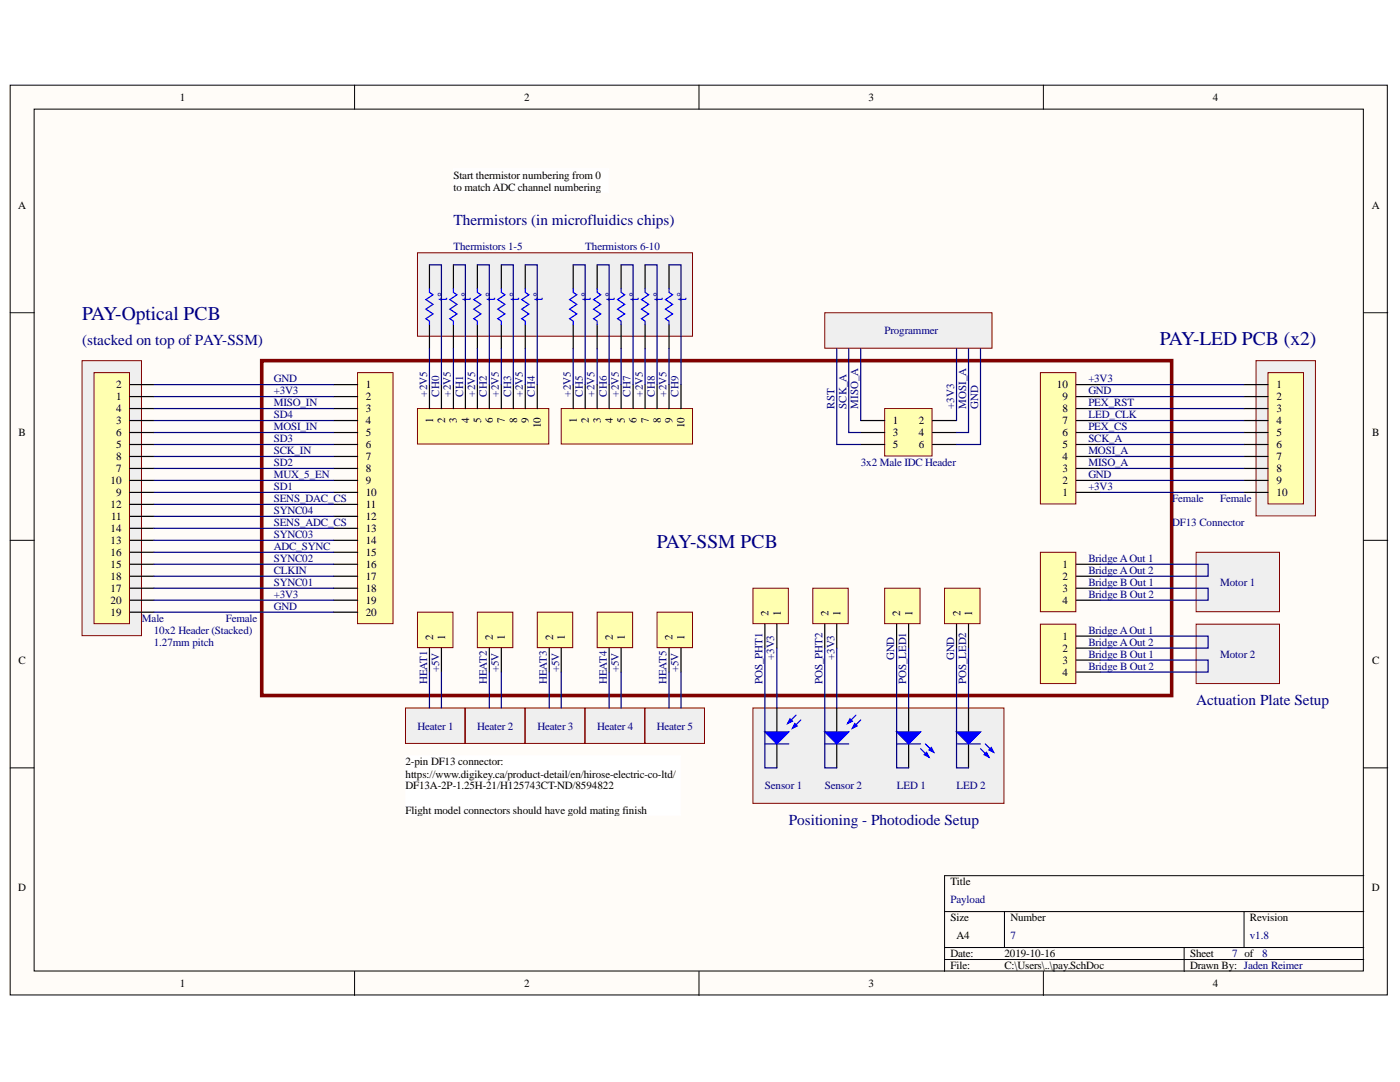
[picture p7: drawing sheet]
<svg xmlns="http://www.w3.org/2000/svg" width="279mm" height="216mm" viewBox="0 0 279 216" stroke-linecap="round" stroke-linejoin="round" font-family="sans-serif">
<g fill="#fffcf8" stroke="#000" stroke-width=".2">
<path d="M2 17h274.9v181.5h-274.9z"/>
<path d="M6.8 21.8h265.3v172h-265.3z"/>
</g>
<g fill="none" stroke="#000" stroke-width=".2">
<path d="M70.8 17v4.8M139.5 17v4.8M208.2 17v4.8M2 62.4h4.8M272.2 62.4h4.8M2 107.8h4.8M272.2 107.8h4.8M2 153.2h4.8M272.2 153.2h4.8M272.2 174.7h-83.7v19.1M70.8 193.8v4.8M139.5 193.8v4.8"/>
<path d="M188.5 181.9h83.7M188.5 189.1h83.7M188.5 191.5h83.7M200.5 181.9v7.2M208.2 193.8v4.8M236.3 189.1v4.7M248.3 181.9v7.2"/>
</g>
<g fill="#efefef" stroke="#800000" stroke-width=".2">
<path d="M150.3 141.3h50.1v19h-50.1z"/>
<path d="M164.6 62.4h33.4v7.1h-33.4z"/>
<path d="M83.3 50.5h54.9v16.6h-54.9z"/>
<path d="M80.9 141.3h11.9v7h-11.9z"/>
<path d="M250.7 72h11.8v30.9h-11.8z"/>
<path d="M16.4 72h11.8v54.8h-11.8z"/>
</g>
<path d="M52.2 72h181.6v66.8h-181.6z" fill="none" stroke="#800000" stroke-width=".72"/>
<path d="M176.6 81.5h9.4v9.5h-9.4z" fill="#ffffb0" stroke="#800000" stroke-width=".2"/>
<path d="M171.8 83.9h4.8M171.8 86.3h4.8M171.8 88.7h4.8M186.1 83.9h4.8M186.1 86.3h4.8M186.1 88.7h4.8" fill="none" stroke="#000" stroke-width=".24"/>
<path d="M83.3 81.5h26.2v7.1h-26.2z" fill="#ffffb0" stroke="#800000" stroke-width=".2"/>
<path d="M85.7 76.7v4.8M88.1 76.7v4.8M90.5 76.7v4.8M92.9 76.7v4.8M95.3 76.7v4.8M97.7 76.7v4.8M100.1 76.7v4.8M102.4 76.7v4.8M104.8 76.7v4.8M107.2 76.7v4.8" fill="none" stroke="#000" stroke-width=".24"/>
<path d="M112 81.5h26.2v7.1h-26.2z" fill="#ffffb0" stroke="#800000" stroke-width=".2"/>
<path d="M114.4 76.7v4.8M116.8 76.7v4.8M119.2 76.7v4.8M121.6 76.7v4.8M124 76.7v4.8M126.3 76.7v4.8M128.7 76.7v4.8M131.1 76.7v4.8M133.5 76.7v4.8M135.9 76.7v4.8" fill="none" stroke="#000" stroke-width=".24"/>
<path d="M150.3 117.4h7v7h-7z" fill="#ffffb0" stroke="#800000" stroke-width=".2"/>
<path d="M152.6 124.5v4.8M155 124.5v4.8" fill="none" stroke="#000" stroke-width=".24"/>
<path d="M162.2 117.4h7.1v7h-7.1z" fill="#ffffb0" stroke="#800000" stroke-width=".2"/>
<path d="M164.6 124.5v4.8M167 124.5v4.8" fill="none" stroke="#000" stroke-width=".24"/>
<path d="M176.6 117.4h7v7h-7z" fill="#ffffb0" stroke="#800000" stroke-width=".2"/>
<path d="M178.9 124.5v4.8M181.3 124.5v4.8" fill="none" stroke="#000" stroke-width=".24"/>
<path d="M188.5 117.4h7.1v7h-7.1z" fill="#ffffb0" stroke="#800000" stroke-width=".2"/>
<path d="M190.9 124.5v4.8M193.3 124.5v4.8" fill="none" stroke="#000" stroke-width=".24"/>
<path d="M83.3 122.2h7.1v7h-7.1z" fill="#ffffb0" stroke="#800000" stroke-width=".2"/>
<path d="M85.7 129.3v4.8M88.1 129.3v4.8" fill="none" stroke="#000" stroke-width=".24"/>
<path d="M95.3 122.2h7v7h-7z" fill="#ffffb0" stroke="#800000" stroke-width=".2"/>
<path d="M97.7 129.3v4.8M100.1 129.3v4.8" fill="none" stroke="#000" stroke-width=".24"/>
<path d="M107.2 122.2h7.1v7h-7.1z" fill="#ffffb0" stroke="#800000" stroke-width=".2"/>
<path d="M109.6 129.3v4.8M112 129.3v4.8" fill="none" stroke="#000" stroke-width=".24"/>
<path d="M119.2 122.2h7.1v7h-7.1z" fill="#ffffb0" stroke="#800000" stroke-width=".2"/>
<path d="M121.6 129.3v4.8M124 129.3v4.8" fill="none" stroke="#000" stroke-width=".24"/>
<path d="M131.1 122.2h7.1v7h-7.1z" fill="#ffffb0" stroke="#800000" stroke-width=".2"/>
<path d="M133.5 129.3v4.8M135.9 129.3v4.8" fill="none" stroke="#000" stroke-width=".24"/>
<path d="M253.1 74.4h7v26.1h-7z" fill="#ffffb0" stroke="#800000" stroke-width=".2"/>
<path d="M248.3 76.7h4.8M248.3 79.1h4.8M248.3 81.5h4.8M248.3 83.9h4.8M248.3 86.3h4.8M248.3 88.7h4.8M248.3 91.1h4.8M248.3 93.5h4.8M248.3 95.9h4.8M248.3 98.3h4.8" fill="none" stroke="#000" stroke-width=".24"/>
<path d="M207.6 74.4h7.1v26.1h-7.1z" fill="#ffffb0" stroke="#800000" stroke-width=".2"/>
<g fill="none" stroke="#000" stroke-width=".24">
<path d="M85.7 52.8v4.8M90.5 52.8v4.8M95.3 52.8v4.8M100.1 52.8v4.8M104.8 52.8v4.8M114.4 52.8v4.8M119.2 52.8v4.8M124 52.8v4.8M128.7 52.8v4.8M133.5 52.8v4.8M85.7 64.8v4.8M90.5 64.8v4.8"/>
<path d="M95.3 64.8v4.8M100.1 64.8v4.8M104.8 64.8v4.8M114.4 64.8v4.8M119.2 64.8v4.8M124 64.8v4.8M128.7 64.8v4.8M133.5 64.8v4.8M214.8 79.1h4.8M214.8 76.7h4.8M214.8 98.3h4.8M214.8 95.9h4.8"/>
<path d="M214.8 93.5h4.8M214.8 91.1h4.8M214.8 88.7h4.8M214.8 86.3h4.8M214.8 83.9h4.8M214.8 81.5h4.8"/>
</g>
<path d="M85.7 57.6v.7l.7 .5-1.4 1 1.4 .9-1.4 1 1.4 .9-1.4 1 .7 .5v.7M90.5 57.6v.7l.7 .5-1.4 1 1.4 .9-1.4 1 1.4 .9-1.4 1 .7 .5v.7M95.3 57.6v.7l.7 .5-1.4 1 1.4 .9-1.4 1 1.4 .9-1.4 1 .7 .5v.7M100.1 57.6v.7l.7 .5-1.5 1 1.5 .9-1.5 1 1.5 .9-1.5 1 .8 .5v.7M104.8 57.6v.7l.7 .5-1.4 1 1.4 .9-1.4 1 1.4 .9-1.4 1 .7 .5v.7M114.4 57.6v.7l.7 .5-1.4 1 1.4 .9-1.4 1 1.4 .9-1.4 1 .7 .5v.7M119.2 57.6v.7l.7 .5-1.4 1 1.4 .9-1.4 1 1.4 .9-1.4 1 .7 .5v.7M124 57.6v.7l.7 .5-1.5 1 1.5 .9-1.5 1 1.5 .9-1.5 1 .8 .5v.7M128.7 57.6v.7l.8 .5-1.5 1 1.5 .9-1.5 1 1.5 .9-1.5 1 .7 .5v.7M133.5 57.6v.7l.7 .5-1.4 1 1.4 .9-1.4 1 1.4 .9-1.4 1 .7 .5v.7" fill="none" stroke="#00f" stroke-width=".24"/>
<path d="M71.4 74.4h7v50h-7z" fill="#ffffb0" stroke="#800000" stroke-width=".2"/>
<g fill="none" stroke="#000" stroke-width=".24">
<path d="M66.6 76.7h4.8M66.6 79.1h4.8M66.6 81.5h4.8M66.6 83.9h4.8M66.6 86.3h4.8M66.6 88.7h4.8M66.6 91.1h4.8M66.6 93.5h4.8M66.6 95.9h4.8M66.6 98.3h4.8M66.6 100.6h4.8M66.6 103h4.8"/>
<path d="M66.6 105.4h4.8M66.6 107.8h4.8M66.6 110.2h4.8M66.6 112.6h4.8M66.6 115h4.8M66.6 117.4h4.8M66.6 119.8h4.8M66.6 122.2h4.8"/>
</g>
<path d="M18.8 74.4h7v50h-7z" fill="#ffffb0" stroke="#800000" stroke-width=".2"/>
<g fill="none" stroke="#000" stroke-width=".24">
<path d="M25.9 76.7h4.8M25.9 79.1h4.8M25.9 81.5h4.8M25.9 83.9h4.8M25.9 86.3h4.8M25.9 88.7h4.8M25.9 91.1h4.8M25.9 93.5h4.8M25.9 95.9h4.8M25.9 98.3h4.8M25.9 100.6h4.8M25.9 103h4.8"/>
<path d="M25.9 105.4h4.8M25.9 107.8h4.8M25.9 110.2h4.8M25.9 112.6h4.8M25.9 115h4.8M25.9 117.4h4.8M25.9 119.8h4.8M25.9 122.2h4.8"/>
</g>
<g fill="#efefef" stroke="#800000" stroke-width=".2">
<path d="M92.9 141.3h11.8v7h-11.8z"/>
<path d="M104.8 141.3h11.9v7h-11.9z"/>
<path d="M116.8 141.3h11.8v7h-11.8z"/>
<path d="M128.7 141.3h11.9v7h-11.9z"/>
</g>
<path d="M155 141.3v4.8M155 148.4v4.8" fill="none" stroke="#000" stroke-width=".24"/>
<path d="M152.6 148.4h4.8" fill="none" stroke="#00f" stroke-width=".24"/>
<path d="M152.6 146.1h4.8l-2.4 2.3z" fill="#00f"/>
<path d="M152.6 146.1h4.8l-2.4 2.3zM158.9 142.7l-1.7 1.7M159.8 143.7l-1.7 1.6" fill="none" stroke="#00f" stroke-width=".24"/>
<path d="M158.6 144.4l.5 .5-1 .4z" fill="#00f"/>
<path d="M158.6 144.4l.5 .5-1 .4z" fill="none" stroke="#00f" stroke-width=".24"/>
<path d="M157.7 143.4l.4 .5-.9 .5z" fill="#00f"/>
<path d="M157.7 143.4l.4 .5-.9 .5zM164.6 148.4h4.8" fill="none" stroke="#00f" stroke-width=".24"/>
<path d="M167 141.3v4.8M167 148.4v4.8" fill="none" stroke="#000" stroke-width=".24"/>
<path d="M164.6 146.1h4.8l-2.4 2.3z" fill="#00f"/>
<path d="M164.6 146.1h4.8l-2.4 2.3zM170.8 142.7l-1.7 1.7M171.8 143.7l-1.7 1.6" fill="none" stroke="#00f" stroke-width=".24"/>
<path d="M170.6 144.4l.5 .5-1 .4z" fill="#00f"/>
<path d="M170.6 144.4l.5 .5-1 .4z" fill="none" stroke="#00f" stroke-width=".24"/>
<path d="M169.6 143.4l.5 .5-1 .5z" fill="#00f"/>
<path d="M169.6 143.4l.5 .5-1 .5z" fill="none" stroke="#00f" stroke-width=".24"/>
<path d="M181.3 141.3v4.8M181.3 148.4v4.8" fill="none" stroke="#000" stroke-width=".24"/>
<path d="M178.9 146.1h4.8l-2.4 2.3z" fill="#00f"/>
<path d="M178.9 146.1h4.8l-2.4 2.3zM183.7 149.4l1.7 1.7M184.7 148.4l1.7 1.7" fill="none" stroke="#00f" stroke-width=".24"/>
<path d="M184.4 150.6l.5-.5 .5 1z" fill="#00f"/>
<path d="M184.4 150.6l.5-.5 .5 1z" fill="none" stroke="#00f" stroke-width=".24"/>
<path d="M185.4 149.6l.5-.4 .5 .9z" fill="#00f"/>
<path d="M178.9 148.4h4.8M185.4 149.6l.5-.4 .5 .9z" fill="none" stroke="#00f" stroke-width=".24"/>
<path d="M193.3 141.3v4.8M193.3 148.4v4.8" fill="none" stroke="#000" stroke-width=".24"/>
<path d="M190.9 146.1h4.8l-2.4 2.3z" fill="#00f"/>
<path d="M190.9 146.1h4.8l-2.4 2.3zM195.7 149.4l1.7 1.7M196.6 148.4l1.7 1.7" fill="none" stroke="#00f" stroke-width=".24"/>
<path d="M196.4 150.6l.5-.5 .5 1z" fill="#00f"/>
<path d="M196.4 150.6l.5-.5 .5 1z" fill="none" stroke="#00f" stroke-width=".24"/>
<path d="M197.4 149.6l.4-.4 .5 .9z" fill="#00f"/>
<path d="M190.9 148.4h4.8M197.4 149.6l.4-.4 .5 .9z" fill="none" stroke="#00f" stroke-width=".24"/>
<g fill="#fff" stroke="#fff" stroke-width=".2">
<path d="M90.5 33.7h31v4.7h-31z"/>
<path d="M80.9 150.8h54.9v11.9h-54.9z"/>
</g>
<path d="M207.6 110.2h7.1v11.9h-7.1z" fill="#ffffb0" stroke="#800000" stroke-width=".2"/>
<path d="M214.8 112.6h4.8M214.8 115h4.8M214.8 117.4h4.8M214.8 119.8h4.8" fill="none" stroke="#000" stroke-width=".24"/>
<path d="M238.7 110.2h16.7v11.9h-16.7z" fill="#efefef" stroke="#800000" stroke-width=".2"/>
<path d="M207.6 124.5h7.1v11.9h-7.1z" fill="#ffffb0" stroke="#800000" stroke-width=".2"/>
<path d="M214.8 126.9h4.8M214.8 129.3h4.8M214.8 131.7h4.8M214.8 134.1h4.8" fill="none" stroke="#000" stroke-width=".24"/>
<path d="M238.7 124.5h16.7v11.9h-16.7z" fill="#efefef" stroke="#800000" stroke-width=".2"/>
<g fill="none" stroke="#000080" stroke-width=".24">
<path d="M85.7 52.8h2.4v23.9M90.5 52.8h2.4v23.9M95.3 52.8h2.4v23.9M100.1 52.8h2.3v23.9M104.8 52.8h2.4v23.9M114.4 52.8h2.4v23.9M119.2 52.8h2.4v23.9M124 52.8h2.3v23.9M128.7 52.8h2.4v23.9M133.5 52.8h2.4v23.9M30.7 76.7h35.9M30.7 79.1h35.9"/>
<path d="M85.7 69.6v7.1M90.5 69.6v7.1M95.3 69.6v7.1M100.1 69.6v7.1M104.8 69.6v7.1M114.4 69.6v7.1M119.2 69.6v7.1M124 69.6v7.1M128.7 69.6v7.1M133.5 69.6v7.1M167 69.6v19.1h4.8M169.4 69.6v16.7h2.4"/>
<path d="M171.8 69.6v14.3M190.9 69.6v14.3M193.3 69.6v16.7h-2.4M195.7 69.6v19.1h-4.8M219.6 76.7h28.7M219.6 79.1h28.7M30.7 81.5h35.9M30.7 83.9h35.9M30.7 86.3h35.9M30.7 88.7h35.9M30.7 91.1h35.9M30.7 93.5h35.9"/>
<path d="M30.7 95.9h35.9M30.7 98.3h35.9M219.6 81.5h28.7M219.6 83.9h28.7M219.6 86.3h28.7M219.6 88.7h28.7M219.6 91.1h28.7M219.6 93.5h28.7M219.6 95.9h28.7M219.6 98.3h28.7M30.7 100.6h35.9M30.7 103h35.9"/>
<path d="M30.7 105.4h35.9M30.7 107.8h35.9M30.7 110.2h35.9M30.7 112.6h35.9M30.7 115h35.9M30.7 117.4h35.9M30.7 119.8h35.9M219.6 112.6h21.5v2.4h-21.5M219.6 117.4h21.5v2.4h-21.5M30.7 122.2h35.9M85.7 134.1v7.2M88.1 134.1v7.2"/>
<path d="M97.7 134.1v7.2M100.1 134.1v7.2M109.6 134.1v7.2M112 134.1v7.2M121.6 134.1v7.2M124 134.1v7.2M133.5 134.1v7.2M135.9 134.1v7.2M152.6 129.3v23.9h2.4M155 129.3v12M164.6 129.3v23.9h2.4M167 129.3v12"/>
<path d="M178.9 129.3v23.9h2.4M181.3 129.3v12M190.9 129.3v23.9h2.4M193.3 129.3v12M219.6 126.9h21.5v2.4h-21.5M219.6 131.7h21.5v2.4h-21.5"/>
</g>
<g font-size="3.9" fill="#000080">
<text x="16.4" y="63.9">PAY-Optical PCB</text>
<text x="231.5" y="68.8">PAY-LED PCB (x2)</text>
<text x="131.1" y="109.3">PAY-SSM PCB</text>
</g>
<g font-size="3" fill="#000080">
<text x="90.5" y="45">Thermistors (in microfluidics chips)</text>
<text x="16.4" y="68.9">(stacked on top of PAY-SSM)</text>
<text x="238.7" y="140.6">Actuation Plate Setup</text>
<text x="157.4" y="164.6">Positioning - Photodiode Setup</text>
</g>
<g font-size="2.5" fill="#00f">
<text x="89.2" y="60" transform="rotate(-90 89.2 60)">t°</text>
<text x="94" y="60" transform="rotate(-90 94 60)">t°</text>
<text x="98.8" y="60" transform="rotate(-90 98.8 60)">t°</text>
<text x="103.6" y="60" transform="rotate(-90 103.6 60)">t°</text>
<text x="108.3" y="60" transform="rotate(-90 108.3 60)">t°</text>
<text x="117.9" y="60" transform="rotate(-90 117.9 60)">t°</text>
<text x="122.7" y="60" transform="rotate(-90 122.7 60)">t°</text>
<text x="127.5" y="60" transform="rotate(-90 127.5 60)">t°</text>
<text x="132.3" y="60" transform="rotate(-90 132.3 60)">t°</text>
<text x="137" y="60" transform="rotate(-90 137 60)">t°</text>
</g>
<g font-size="2.2">
<text x="35.9" y="20.1">1</text>
<text x="104.6" y="20.1">2</text>
<text x="173.3" y="20.1">3</text>
<text x="242.1" y="20.1">4</text>
<text x="90.5" y="35.7">Start thermistor numbering from 0</text>
<text x="3.6" y="41.6">A</text>
<text x="90.5" y="38.1">to match ADC channel numbering</text>
<text x="273.8" y="41.6">A</text>
<text x="23.2" y="77.5">2</text>
<text x="73" y="77.5">1</text>
<text x="210.9" y="77.5">10</text>
<text x="254.8" y="77.5">1</text>
<text x="23.2" y="79.8">1</text>
<text x="23.2" y="82.3">4</text>
<text x="73" y="79.8">2</text>
<text x="73" y="82.3">3</text>
<text x="212" y="82.3">8</text>
<text x="212" y="79.8">9</text>
<text x="254.8" y="79.8">2</text>
<text x="254.8" y="82.3">3</text>
<text x="3.7" y="87">B</text>
<text x="23.2" y="84.6">3</text>
<text x="23.2" y="87">6</text>
<text x="23.2" y="89.4">5</text>
<text x="73" y="84.6">4</text>
<text x="73" y="87">5</text>
<text x="73" y="89.4">6</text>
<text x="86.4" y="84.3" transform="rotate(-90 86.4 84.3)">1</text>
<text x="88.8" y="84.3" transform="rotate(-90 88.8 84.3)">2</text>
<text x="91.2" y="84.3" transform="rotate(-90 91.2 84.3)">3</text>
<text x="93.6" y="84.3" transform="rotate(-90 93.6 84.3)">4</text>
<text x="96" y="84.3" transform="rotate(-90 96 84.3)">5</text>
<text x="98.4" y="84.3" transform="rotate(-90 98.4 84.3)">6</text>
<text x="100.7" y="84.3" transform="rotate(-90 100.7 84.3)">7</text>
<text x="103.2" y="84.3" transform="rotate(-90 103.2 84.3)">8</text>
<text x="105.6" y="84.3" transform="rotate(-90 105.6 84.3)">9</text>
<text x="107.9" y="85.3" transform="rotate(-90 107.9 85.3)">10</text>
<text x="115.1" y="84.3" transform="rotate(-90 115.1 84.3)">1</text>
<text x="117.5" y="84.3" transform="rotate(-90 117.5 84.3)">2</text>
<text x="119.9" y="84.3" transform="rotate(-90 119.9 84.3)">3</text>
<text x="122.3" y="84.3" transform="rotate(-90 122.3 84.3)">4</text>
<text x="124.7" y="84.3" transform="rotate(-90 124.7 84.3)">5</text>
<text x="127" y="84.3" transform="rotate(-90 127 84.3)">6</text>
<text x="129.5" y="84.3" transform="rotate(-90 129.5 84.3)">7</text>
<text x="131.9" y="84.3" transform="rotate(-90 131.9 84.3)">8</text>
<text x="134.2" y="84.3" transform="rotate(-90 134.2 84.3)">9</text>
<text x="136.6" y="85.3" transform="rotate(-90 136.6 85.3)">10</text>
<text x="178.2" y="84.6">1</text>
<text x="178.2" y="87">3</text>
<text x="178.2" y="89.4">5</text>
<text x="183.4" y="84.6">2</text>
<text x="183.4" y="87">4</text>
<text x="183.4" y="89.4">6</text>
<text x="212" y="89.4">5</text>
<text x="212" y="87">6</text>
<text x="212" y="84.6">7</text>
<text x="254.8" y="84.6">4</text>
<text x="254.8" y="87">5</text>
<text x="254.8" y="89.4">6</text>
<text x="273.9" y="87">B</text>
<text x="23.2" y="91.8">8</text>
<text x="23.2" y="94.2">7</text>
<text x="73" y="91.8">7</text>
<text x="73" y="94.2">8</text>
<text x="212" y="94.2">3</text>
<text x="212" y="91.8">4</text>
<text x="254.8" y="91.8">7</text>
<text x="254.8" y="94.2">8</text>
<text x="22.1" y="96.6">10</text>
<text x="22.1" y="101.4">12</text>
<text x="23.2" y="99">9</text>
<text x="73" y="96.6">9</text>
<text x="73" y="99">10</text>
<text x="73" y="101.4">11</text>
<text x="212" y="99">1</text>
<text x="212" y="96.6">2</text>
<text x="254.8" y="96.6">9</text>
<text x="254.8" y="99">10</text>
<text x="22.1" y="106.1">14</text>
<text x="22.2" y="103.8">11</text>
<text x="73" y="103.8">12</text>
<text x="73" y="106.1">13</text>
<text x="22.1" y="108.6">13</text>
<text x="22.1" y="110.9">16</text>
<text x="22.1" y="113.3">15</text>
<text x="73" y="108.6">14</text>
<text x="73" y="110.9">15</text>
<text x="73" y="113.3">16</text>
<text x="212" y="113.3">1</text>
<text x="22.1" y="115.7">18</text>
<text x="22.1" y="118.1">17</text>
<text x="73" y="115.7">17</text>
<text x="73" y="118.1">18</text>
<text x="212" y="115.7">2</text>
<text x="212" y="118.1">3</text>
<text x="22.1" y="120.5">20</text>
<text x="22.1" y="122.9">19</text>
<text x="73" y="120.5">19</text>
<text x="73" y="122.9">20</text>
<text x="153.3" y="122.9" transform="rotate(-90 153.3 122.9)">2</text>
<text x="155.8" y="122.9" transform="rotate(-90 155.8 122.9)">1</text>
<text x="165.4" y="122.9" transform="rotate(-90 165.4 122.9)">2</text>
<text x="167.7" y="122.9" transform="rotate(-90 167.7 122.9)">1</text>
<text x="179.7" y="122.9" transform="rotate(-90 179.7 122.9)">2</text>
<text x="182.1" y="122.9" transform="rotate(-90 182.1 122.9)">1</text>
<text x="191.7" y="122.9" transform="rotate(-90 191.7 122.9)">2</text>
<text x="194" y="122.9" transform="rotate(-90 194 122.9)">1</text>
<text x="212" y="120.5">4</text>
<text x="86.4" y="127.7" transform="rotate(-90 86.4 127.7)">2</text>
<text x="88.8" y="127.7" transform="rotate(-90 88.8 127.7)">1</text>
<text x="98.4" y="127.7" transform="rotate(-90 98.4 127.7)">2</text>
<text x="100.7" y="127.7" transform="rotate(-90 100.7 127.7)">1</text>
<text x="110.4" y="127.7" transform="rotate(-90 110.4 127.7)">2</text>
<text x="112.7" y="127.7" transform="rotate(-90 112.7 127.7)">1</text>
<text x="122.3" y="127.7" transform="rotate(-90 122.3 127.7)">2</text>
<text x="124.7" y="127.7" transform="rotate(-90 124.7 127.7)">1</text>
<text x="134.2" y="127.7" transform="rotate(-90 134.2 127.7)">2</text>
<text x="136.6" y="127.7" transform="rotate(-90 136.6 127.7)">1</text>
<text x="212" y="127.7">1</text>
<text x="212" y="130.1">2</text>
<text x="3.7" y="132.4">C</text>
<text x="212" y="132.4">3</text>
<text x="212" y="134.8">4</text>
<text x="273.9" y="132.4">C</text>
<text x="80.9" y="152.7">2-pin DF13 connector:</text>
<text x="80.9" y="155.2">https://www.digikey.ca/product-detail/en/hirose-electric-co-ltd/</text>
<text x="80.9" y="157.5">DF13A-2P-1.25H-21/H125743CT-ND/8594822</text>
<text x="80.9" y="162.4">Flight model connectors should have gold mating finish</text>
<text x="3.6" y="177.8">D</text>
<text x="189.7" y="176.6">Title</text>
<text x="273.8" y="177.8">D</text>
<text x="189.7" y="183.8">Size</text>
<text x="201.6" y="183.8">Number</text>
<text x="249.4" y="183.8">Revision</text>
<text x="189.7" y="191">Date:</text>
<text x="190.9" y="187.4">A4</text>
<text x="200.5" y="191">2019-10-16</text>
<text x="237.5" y="191">Sheet</text>
<text x="35.9" y="196.9">1</text>
<text x="104.6" y="196.9">2</text>
<text x="173.3" y="196.9">3</text>
<text x="189.7" y="193.4">File:</text>
<text x="200.5" y="193.4">C:\Users\..\pay.SchDoc</text>
<text x="237.5" y="193.4">Drawn By: Jaden Reimer</text>
<text x="242.1" y="196.9">4</text>
</g>
<g font-size="2.2" fill="#000080">
<text x="90.5" y="50">Thermistors 1-5</text>
<text x="116.8" y="50">Thermistors 6-10</text>
<text x="176.5" y="66.7">Programmer</text>
<text x="54.6" y="76.3">GND</text>
<text x="217.2" y="76.3">+3V3</text>
<text x="54.6" y="78.6">+3V3</text>
<text x="54.6" y="81.1">MISO_IN</text>
<text x="54.6" y="83.5">SD4</text>
<text x="85.3" y="79.2" transform="rotate(-90 85.3 79.2)">+2V5</text>
<text x="87.6" y="79.2" transform="rotate(-90 87.6 79.2)">CH0</text>
<text x="90" y="79.2" transform="rotate(-90 90 79.2)">+2V5</text>
<text x="92.4" y="79.2" transform="rotate(-90 92.4 79.2)">CH1</text>
<text x="94.8" y="79.2" transform="rotate(-90 94.8 79.2)">+2V5</text>
<text x="97.2" y="79.2" transform="rotate(-90 97.2 79.2)">CH2</text>
<text x="99.6" y="79.2" transform="rotate(-90 99.6 79.2)">+2V5</text>
<text x="102" y="79.2" transform="rotate(-90 102 79.2)">CH3</text>
<text x="104.4" y="79.2" transform="rotate(-90 104.4 79.2)">+2V5</text>
<text x="106.7" y="79.2" transform="rotate(-90 106.7 79.2)">CH4</text>
<text x="113.9" y="79.2" transform="rotate(-90 113.9 79.2)">+2V5</text>
<text x="116.3" y="79.2" transform="rotate(-90 116.3 79.2)">CH5</text>
<text x="118.7" y="79.2" transform="rotate(-90 118.7 79.2)">+2V5</text>
<text x="121.1" y="79.2" transform="rotate(-90 121.1 79.2)">CH6</text>
<text x="123.5" y="79.2" transform="rotate(-90 123.5 79.2)">+2V5</text>
<text x="125.9" y="79.2" transform="rotate(-90 125.9 79.2)">CH7</text>
<text x="128.3" y="79.2" transform="rotate(-90 128.3 79.2)">+2V5</text>
<text x="130.7" y="79.2" transform="rotate(-90 130.7 79.2)">CH8</text>
<text x="133" y="79.2" transform="rotate(-90 133 79.2)">+2V5</text>
<text x="135.4" y="79.2" transform="rotate(-90 135.4 79.2)">CH9</text>
<text x="166.5" y="81.5" transform="rotate(-90 166.5 81.5)">RST</text>
<text x="168.9" y="81.5" transform="rotate(-90 168.9 81.5)">SCK_A</text>
<text x="171.3" y="81.5" transform="rotate(-90 171.3 81.5)">MISO_A</text>
<text x="190.4" y="81.5" transform="rotate(-90 190.4 81.5)">+3V3</text>
<text x="192.8" y="81.5" transform="rotate(-90 192.8 81.5)">MOSI_A</text>
<text x="195.2" y="81.5" transform="rotate(-90 195.2 81.5)">GND</text>
<text x="217.2" y="78.6">GND</text>
<text x="217.2" y="81.1">PEX_RST</text>
<text x="217.2" y="83.5">LED_CLK</text>
<text x="54.6" y="85.8">MOSI_IN</text>
<text x="54.6" y="88.2">SD3</text>
<text x="217.2" y="85.8">PEX_CS</text>
<text x="217.2" y="88.2">SCK_A</text>
<text x="54.6" y="90.7">SCK_IN</text>
<text x="54.6" y="93">SD2</text>
<text x="54.6" y="95.4">MUX_5_EN</text>
<text x="171.8" y="93">3x2 Male IDC Header</text>
<text x="217.2" y="90.7">MOSI_A</text>
<text x="217.2" y="93">MISO_A</text>
<text x="217.2" y="95.4">GND</text>
<text x="54.6" y="97.8">SD1</text>
<text x="54.6" y="100.2">SENS_DAC_CS</text>
<text x="217.2" y="97.8">+3V3</text>
<text x="234" y="100.2">Female</text>
<text x="243.5" y="100.2">Female</text>
<text x="54.6" y="102.6">SYNC04</text>
<text x="54.6" y="104.9">SENS_ADC_CS</text>
<text x="54.6" y="107.3">SYNC03</text>
<text x="234" y="104.9">DF13 Connector</text>
<text x="54.6" y="109.8">ADC_SYNC</text>
<text x="54.6" y="112.1">SYNC02</text>
<text x="217.2" y="112.1">Bridge AOut 1</text>
<text x="54.6" y="114.5">CLKIN</text>
<text x="54.6" y="116.9">SYNC01</text>
<text x="54.6" y="119.3">+3V3</text>
<text x="217.2" y="114.5">Bridge AOut 2</text>
<text x="217.2" y="116.9">Bridge B Out 1</text>
<text x="217.2" y="119.3">Bridge B Out 2</text>
<text x="243.5" y="116.9">Motor 1</text>
<text x="28.3" y="124.1">Male</text>
<text x="45.1" y="124.1">Female</text>
<text x="54.6" y="121.7">GND</text>
<text x="30.7" y="126.5">10x2 Header (Stacked)</text>
<text x="30.7" y="128.9">1.27mm pitch</text>
<text x="154.5" y="131.7" transform="rotate(-90 154.5 131.7)">+3V3</text>
<text x="166.5" y="131.7" transform="rotate(-90 166.5 131.7)">+3V3</text>
<text x="178.5" y="131.7" transform="rotate(-90 178.5 131.7)">GND</text>
<text x="190.4" y="131.7" transform="rotate(-90 190.4 131.7)">GND</text>
<text x="217.2" y="126.5">Bridge AOut 1</text>
<text x="217.2" y="128.9">Bridge AOut 2</text>
<text x="217.2" y="131.2">Bridge B Out 1</text>
<text x="243.5" y="131.2">Motor 2</text>
<text x="85.3" y="136.5" transform="rotate(-90 85.3 136.5)">HEAT1</text>
<text x="87.6" y="134.1" transform="rotate(-90 87.6 134.1)">+5V</text>
<text x="97.2" y="136.5" transform="rotate(-90 97.2 136.5)">HEAT2</text>
<text x="99.6" y="134.1" transform="rotate(-90 99.6 134.1)">+5V</text>
<text x="109.1" y="136.5" transform="rotate(-90 109.1 136.5)">HEAT3</text>
<text x="111.6" y="134.1" transform="rotate(-90 111.6 134.1)">+5V</text>
<text x="121.1" y="136.5" transform="rotate(-90 121.1 136.5)">HEAT4</text>
<text x="123.5" y="134.1" transform="rotate(-90 123.5 134.1)">+5V</text>
<text x="133" y="136.5" transform="rotate(-90 133 136.5)">HEAT5</text>
<text x="135.4" y="134.1" transform="rotate(-90 135.4 134.1)">+5V</text>
<text x="152.2" y="136.5" transform="rotate(-90 152.2 136.5)">POS_PHT1</text>
<text x="164.2" y="136.5" transform="rotate(-90 164.2 136.5)">POS_PHT2</text>
<text x="180.8" y="136.5" transform="rotate(-90 180.8 136.5)">POS_LED1</text>
<text x="192.8" y="136.5" transform="rotate(-90 192.8 136.5)">POS_LED2</text>
<text x="217.2" y="133.6">Bridge B Out 2</text>
<text x="83.3" y="145.6">Heater 1</text>
<text x="95.2" y="145.6">Heater 2</text>
<text x="107.2" y="145.6">Heater 3</text>
<text x="119.2" y="145.6">Heater 4</text>
<text x="131.1" y="145.6">Heater 5</text>
<text x="152.7" y="157.5">Sensor 1</text>
<text x="164.6" y="157.5">Sensor 2</text>
<text x="179" y="157.5">LED 1</text>
<text x="190.9" y="157.5">LED 2</text>
<text x="189.7" y="180.2">Payload</text>
<text x="201.6" y="187.4">7</text>
<text x="245.9" y="191">7 of</text>
<text x="249.4" y="187.4">v1.8</text>
<text x="251.9" y="191">8</text>
</g>
</svg>
